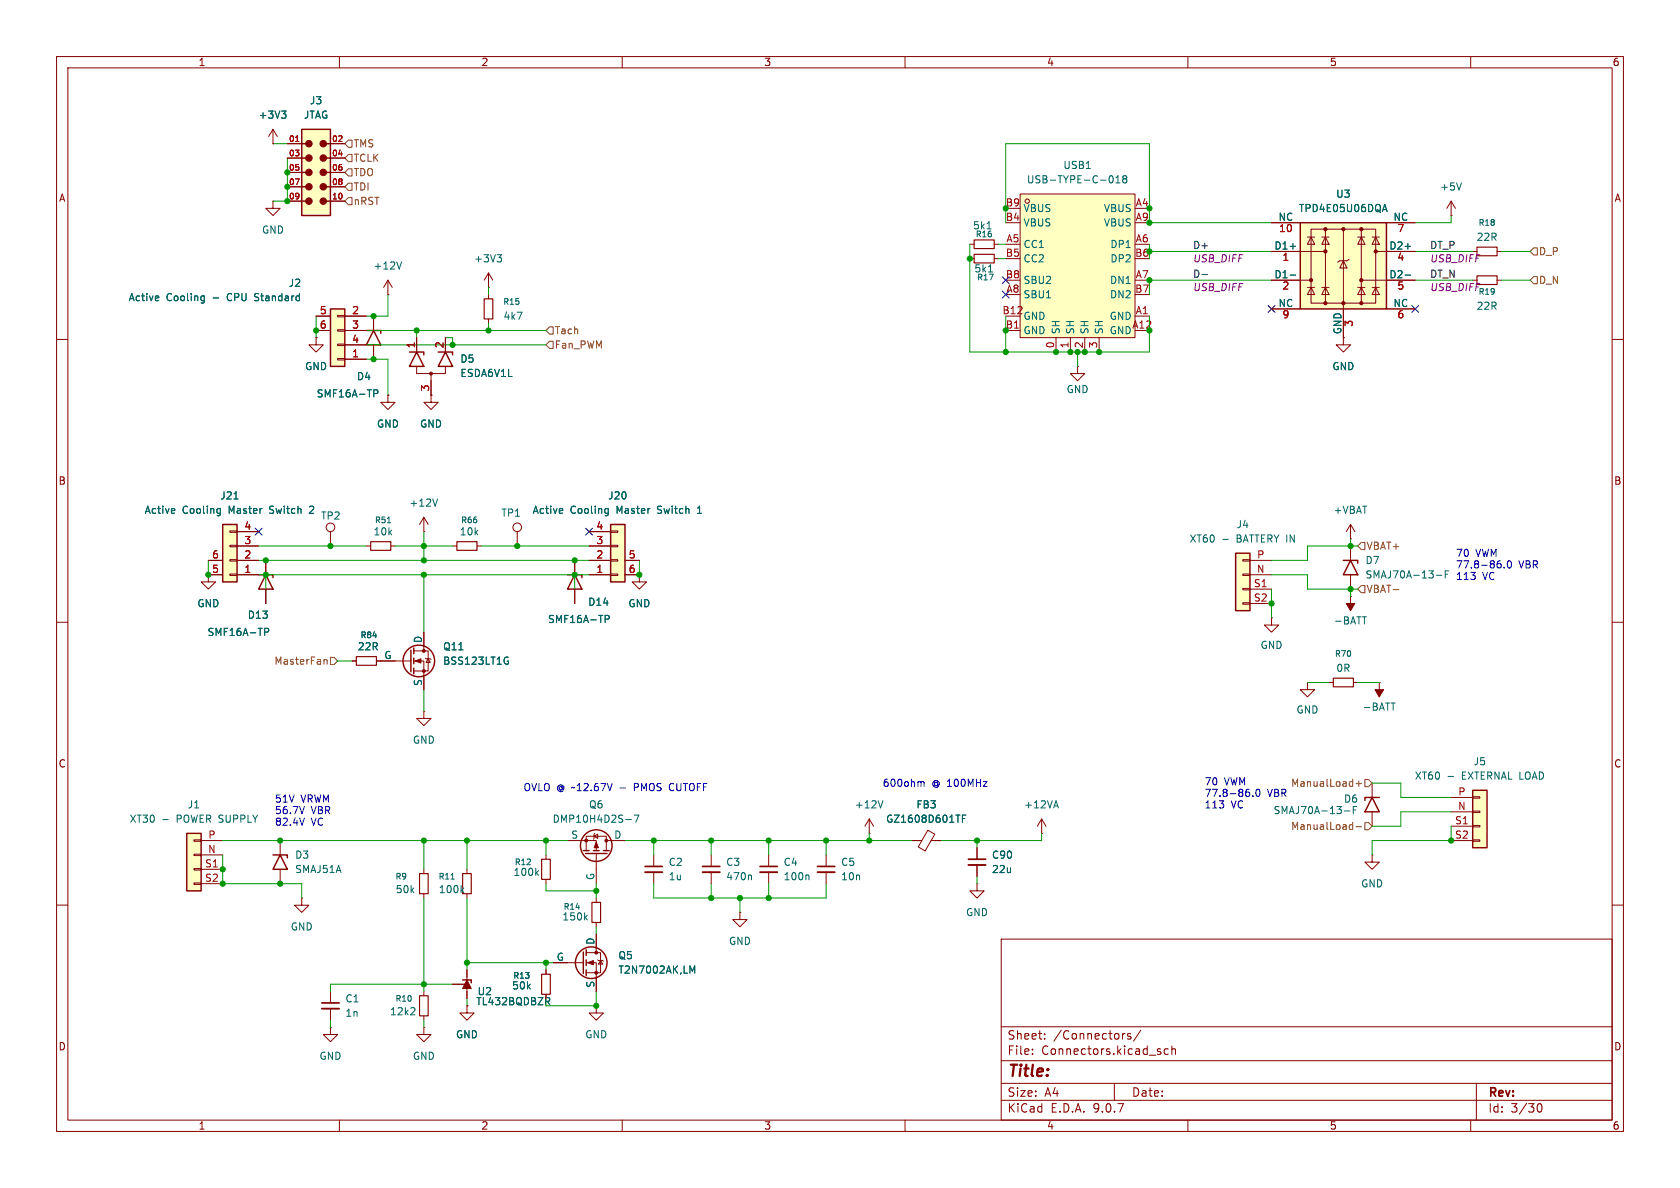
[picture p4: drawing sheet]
<svg xmlns="http://www.w3.org/2000/svg" width="297mm" height="210mm" viewBox="0 0 297 210" stroke-linecap="round" stroke-linejoin="round" font-family="sans-serif">
<g fill="none" stroke="#840000" stroke-width=".18">
<path d="M10 10h277v190h-277zM12 12h273v186h-273zM60 10v2M110 10v2M160 10v2M210 10v2M260 10v2M237.5 59.7v1.3h1.3l-1.3 1.2-1.3-1.2h1.3M10 60h2M285 60h2M10 110h2M113 101.6v1.3h1.3l-1.3 1.2-1.2-1.2h1.2"/>
<path d="M113 101.6h.1M285 110h2M161.3 148.6h1.6M164 146.8l1.3 .7-1.7 2.9-1.3-.7zM164.6 148.6h1.8M10 160h2M58.4 175.3v2M58.4 178.3v2M97.8 170.2h5.3M103.6 168.4h2.6v3.6h-2.6M103.6 170.2h1.8v5.1M105.4 177.8v1.3h1.3l-1.3 1.2-1.3-1.2h1.3"/>
<path d="M105.4 177.8h.1M105.4 165.1v3.3M105.7 169.7l.1 .1h.8l.1 .1M106.2 169.8l.4 .6h-.8zM177 166h108v32h-108zM285 160h2M60 198v2M110 198v2M160 198v2M177 194.5h108M177 191.5h108M177 187.5h108"/>
<path d="M177 181.5h108M182.5 186.3v.1M182.5 185.5v.1M184.7 183.6v.1M184.7 182.8v.1M197 191.5v3M198.7 182.7h.2M199.9 182.8l-.4-.1-.2 .2 .1 .2 .5 .2v.3h-.6M201.7 182.1l-1.3 2M205.2 186v.3M206.5 185.5l-.4-.1-.3 .3v.4l.2 .2h.5M207.2 185.5l.2-.1 .3 .1 .1 .9"/>
<path d="M207.2 184.9v1.5M210 198v2M260 198v2M261 191.5v6.5M271.7 195.7l.2-.5 .2-.1a.81 .81 0 0 1 .6 .6 .81 .81 0 0 1-.3 .8h-.4l-.3-.5"/>
</g>
<path d="M170.1 144.7h.5M170.7 144.1h-.6v1.3M122 170.8l.4 .9 .4-.9v1.2" fill="none" stroke="#006464" stroke-width=".18"/>
<path d="M56.9 177.3h3" fill="none" stroke="#840000" stroke-width=".3"/>
<path d="M56.9 178.3h3" fill="none" stroke="#840000" stroke-width=".33"/>
<g fill="none" stroke="#840000" stroke-width=".25">
<path d="M103.1 168.3v3.8M103.6 167.9v1M103.6 169.7v1M103.6 171.5v1"/>
<circle cx="104.5" cy="170.2" r="2.79"/>
</g>
<g fill="#840000" stroke="#840000" stroke-width=".18">
<path d="M103.9 170.2l1-.4v.8z"/>
<circle cx="105.4" cy="168.4" r=".25"/>
<circle cx="105.4" cy="172" r=".25"/>
</g>
<path d="M229.9 39.4h15.2v15.2h-15.2z" fill="#ffffc2"/>
<g fill="none" stroke="#840000" stroke-width=".18">
<path d="M224.8 39.4h5.1M245.1 39.4h5.1M256.5 38.1h.1M256.5 35.6l-.7 1.2M256.5 35.6l.8 1.2M256.5 35.6v2.5M224.8 44.5h9.5M224.8 49.5h7M224.8 54.6h5.1M231.1 41.9h1.3M231.1 50.8h1.3M231.8 40.5h11.4v13.1h-11.4z"/>
<path d="M231.8 41.9l.6 1.3h-1.3zM231.8 50.8l.6 1.3h-1.3zM233.7 41.9h1.2M233.7 50.8h1.2M234.3 41.9l.6 1.3h-1.2zM234.3 50.8l.6 1.3h-1.2zM234.3 40.5v13.1M237.5 46.1l.6 1.3h-1.2zM237.5 40.5v19.2M238.5 45.8l-.4 .3h-1.2l-.4 .3M240 41.9h1.3M240 50.8h1.3"/>
<path d="M240.7 41.9l.6 1.3h-1.3zM240.7 50.8l.6 1.3h-1.3zM240.7 40.5v13.1M240.7 49.5h9.5M242.6 41.9h1.2M242.6 50.8h1.2M243.2 41.9l.6 1.3h-1.2zM243.2 50.8l.6 1.3h-1.2zM243.2 44.5h7M245.1 54.6h5.1M47 99.1v2.5M47 104.1v2.6"/>
<path d="M67.3 116.8h5.3M73.2 115.1h2.5v3.5h-2.5M73.2 116.8h1.7v5.1M74.9 111.8v3.3M75.2 116.3l.1 .2h.8l.1 .1M75.7 116.5l.4 .6h-.8zM100.3 148.6h5.1v1.8M103.6 150.4v-2.6h3.6v2.6M105 147.8l.7-.4v.8zM105.2 147.3l-.2 .1v.8l-.1 .1M105.4 150.9v5.3M107.2 148.6h3.3"/>
<path d="M125.7 151.1v2.1M125.7 154.2v2"/>
</g>
<g fill="none" stroke="#840000" stroke-width=".25">
<path d="M229.9 39.4h15.2v15.2h-15.2zM45.7 101.6h2.6v.5M47 101.6l1.3 2.5h-2.6zM72.6 114.9v3.8M73.2 114.6v1M73.2 116.3v1M73.2 118.1v1M103.1 150.4h1M103.5 150.9h3.8M104.9 150.4h1M106.7 150.4h1"/>
<circle cx="74" cy="116.8" r="2.79"/>
<circle cx="105.4" cy="149.5" r="2.79"/>
</g>
<g fill="#840000" stroke="#840000" stroke-width=".18">
<path d="M73.4 116.8l1-.3v.7z"/>
<path d="M105.4 148.8l.4 1.1h-.8z"/>
<circle cx="231.8" cy="49.5" r=".28"/>
<circle cx="234.3" cy="40.5" r=".28"/>
<circle cx="234.3" cy="44.5" r=".28"/>
<circle cx="234.3" cy="53.6" r=".28"/>
<circle cx="237.5" cy="40.5" r=".28"/>
<circle cx="237.5" cy="53.6" r=".28"/>
<circle cx="240.7" cy="40.5" r=".28"/>
<circle cx="240.7" cy="49.5" r=".28"/>
<circle cx="240.7" cy="53.6" r=".28"/>
<circle cx="243.2" cy="44.5" r=".28"/>
<circle cx="74.9" cy="115.1" r=".25"/>
<circle cx="74.9" cy="118.6" r=".25"/>
<circle cx="107.2" cy="148.6" r=".25"/>
<circle cx="103.6" cy="148.6" r=".25"/>
</g>
<g fill="none" stroke="#006464" stroke-width=".18">
<path d="M244.5 37h.6M244.8 36.1l.4 1.3M258.4 32.3l-.5 1.3M228.1 43.5h1M228.1 48.6h1M248.4 43.5h1M248.4 48.6h1M46.8 111.1h.5l.2 .2-.1 .4h-.6M89.5 116.1l.3 .1M89.7 116.9h.2v.4l-.4 .1M110.6 144.9h1M112.1 144.1h.8l-.5 1.3"/>
<path d="M132.7 154.7l.2 .2v.6"/>
</g>
<path d="M124.2 153.2h3.1" fill="none" stroke="#840000" stroke-width=".3"/>
<path d="M124.2 154.2h3.1" fill="none" stroke="#840000" stroke-width=".33"/>
<path d="M39.4 92.7h2.5v10.2h-2.5z" fill="#ffffc2"/>
<path d="M39.4 92.7h2.5v10.2h-2.5zM237.5 99.1h2.5v.5M238.8 99.1l1.2 2.5h-2.5zM100.3 101.6h2.6v.5M101.6 101.6l1.3 2.5h-2.6zM242.6 141l1.2 2.5h-2.5zM243.8 141h-2.5v.5M81.8 173.2h1.5v.5" fill="none" stroke="#840000" stroke-width=".25"/>
<g fill="none" stroke="#840000" stroke-width=".18">
<path d="M171.4 45.7h.8M171.4 43.2h.8M175.8 45.7h.7M175.8 43.2h.7M260.3 49.5h.8M260.3 44.5h.8M264.7 49.5h.7M264.7 44.5h.7M36.8 99.1h2.6M40.6 98.9h1.3v.3h-1.3zM40.6 96.4h1.3v.2h-1.3zM40.6 93.9h1.3v.2h-1.3z"/>
<path d="M41.9 99.1h3.8M41.9 96.5h3.8M41.9 94h3.8M80 96.5h.8M84.3 96.5h.8M101.6 99.1v2.5M238.8 96.5v2.6M36.8 101.6h2.6M40.6 101.5h1.3v.2h-1.3zM41.9 101.6h3.8M101.6 104.1v2.6M238.8 101.6v2.5"/>
<path d="M242.6 138.4v2.6M96.5 151.1v.8M96.5 155.4v.8M105.4 158.8v.7M115.6 151.1v2.1M115.6 154.2v2M146 151.1v2.1M146 154.2v2M153.7 147.3h.1M153.7 144.8l-.8 1.3M153.7 144.8l.7 1.3M153.7 144.8v2.5"/>
<path d="M172.7 156.2v1.3h1.3l-1.3 1.3-1.3-1.3h1.3M172.7 156.2h.1M172.7 149.9v2M172.7 152.9v2M242.6 151.1v1.3h-1.3l1.3 1.3 1.2-1.3h-1.2M242.6 151.1h.1M242.6 143.5v2.6M80 174h2.5M82.5 177.8v1.3h1.3l-1.3 1.2-1.2-1.2h1.2M82.5 177.8h.1M82.5 171.5v5M96.5 171.5v.7"/>
<path d="M96.5 175.8v.7M105.4 163.1v.7"/>
</g>
<g fill="none" stroke="#006464" stroke-width=".18">
<path d="M174.5 40.5h.7M174.7 48.1h.8M30.8 90l.1 .2-.6 .1M38.6 89.9l.3 .1M38.9 89.9v1l-.2 .3M38.9 90.7h-.3M41.4 88.2h.7M107 108.8h.5l.2 .2-.1 .4h-.6M253.9 101.7h1M255.5 101.5h.4M256.1 100.9h-.6v1.3M94.8 154.3l.4 .5"/>
<path d="M95.2 153.9l-.5 .5M156.1 141.5l-.4 1.3M237.7 143.4h.9M239.2 143.2h.5M239.2 142.6v1.2M96.8 177l.4 .6M96.9 176.3l.3 .3-.1 .3-.2 .1M103.5 162.1l.3 .5M103.8 161.8l-.4 .5"/>
</g>
<path d="M114 153.2h3.1M144.5 153.2h3.1M171.2 151.9h3" fill="none" stroke="#840000" stroke-width=".3"/>
<path d="M114 154.2h3.1M144.5 154.2h3.1M171.2 152.9h3" fill="none" stroke="#840000" stroke-width=".33"/>
<path d="M172.2 45h3.6v1.5h-3.6zM172.2 42.4h3.6v1.5h-3.6zM261.1 48.8h3.6v1.5h-3.6zM261.1 43.7h3.6v1.5h-3.6zM80.8 95.8h3.5v1.5h-3.5zM95.8 151.9h1.5v3.5h-1.5zM104.6 159.5h1.6v3.6h-1.6zM95.8 172.2h1.5v3.6h-1.5z" fill="none" stroke="#840000" stroke-width=".2"/>
<path d="M82.5 173.2l.8 1.6h-1.5z" fill="#840000" stroke="#840000" stroke-width=".18"/>
<path d="M260.3 139.7h2.6v10.2h-2.6z" fill="#ffffc2"/>
<path d="M260.3 139.7h2.6v10.2h-2.6z" fill="none" stroke="#840000" stroke-width=".25"/>
<g fill="none" stroke="#840000" stroke-width=".18">
<path d="M74.9 94h.1M74.9 91.4l-.7 1.3M74.9 91.4l.8 1.3M74.9 91.4v2.6M74.9 125.7v1.3h1.3l-1.3 1.3-1.2-1.3h1.2M74.9 125.7h.1M256.5 148.6h3.8M256.5 146.1h3.8M256.5 143.5h3.8M256.5 141h3.8M260.3 148.5h1.3v.2h-1.3zM260.3 145.9h1.3v.3h-1.3z"/>
<path d="M260.3 143.4h1.3v.2h-1.3zM260.3 140.8h1.3v.3h-1.3zM130.8 161.3v1.3h1.3l-1.3 1.2-1.3-1.2h1.3M130.8 161.3h.1"/>
</g>
<path d="M77.3 88.2l-.4 1.3M256 137.3h1" fill="none" stroke="#006464" stroke-width=".18"/>
<path d="M180.3 34.3h20.4v25.4h-20.4z" fill="#ffffc2"/>
<g fill="none" stroke="#840000" stroke-width=".18">
<path d="M180.3 34.3h20.4v25.4h-20.4zM177.8 58.4h2.5M186.7 59.7v2.5M189.2 59.7v2.5M191.8 59.7v2.5M194.3 59.7v2.5M200.7 55.9h2.5M68.6 69.9v1.2h1.2l-1.2 1.3-1.3-1.3h1.3M68.6 69.9h.1M58.4 94v2.5M64.8 96.5h.7M69.1 96.5h.7"/>
<path d="M91.4 94v2.5M36.8 101.6v1.3h1.3l-1.3 1.2-1.2-1.2h1.2M36.8 101.6h.1M62.2 116.8h.8M66.5 116.8h.8M231.1 120.7v1.2h1.3l-1.3 1.3-1.2-1.3h1.2M231.1 120.7h.1M234.9 120.7h.8M239.3 120.7h.7M243.8 120.7h.1M243.8 120.7v2.5M135.9 151.1v2.1"/>
<path d="M135.9 154.2v2"/>
<circle cx="181.6" cy="35.6" r=".38"/>
<circle cx="58.4" cy="93.2" r=".76"/>
<circle cx="91.4" cy="93.2" r=".76"/>
</g>
<path d="M196.2 31.1h.2a.68 .68 0 0 1 .4 .6 .68 .68 0 0 1-.4 .6h-.2M197.3 32.3h.7M197.3 31.4l.3-.3v1.2M198.7 31.6l-.2-.2 .2-.3h.3l.2 .2-.2 .3M198.7 31.6l-.2 .2v.4l.2 .1h.4l.1-.2v-.3l-.2-.2M198.7 31.6h.3M68.5 92.4h.6M245.9 124.3h.8M142.8 154.7l.2 .2v.6" fill="none" stroke="#006464" stroke-width=".18"/>
<path d="M65.5 95.8h3.6v1.5h-3.6zM63 116.1h3.5v1.5h-3.5zM235.7 119.9h3.6v1.5h-3.6z" fill="none" stroke="#840000" stroke-width=".2"/>
<path d="M134.4 153.2h3" fill="none" stroke="#840000" stroke-width=".3"/>
<path d="M134.4 154.2h3" fill="none" stroke="#840000" stroke-width=".33"/>
<path d="M243.1 121.9h1.5l-.8 1.3z" fill="#840000" stroke="#840000" stroke-width=".18"/>
<path d="M107.9 92.7h2.6v10.2h-2.6z" fill="#ffffc2"/>
<path d="M64.8 58.4h2.5v.5M66 58.4l1.3 2.6h-2.5zM72.4 62.2h2.5v.5M73.7 62.2l1.2 2.6h-2.5zM77.5 62.2h2.5v.5M78.7 62.2l1.3 2.6h-2.5zM107.9 92.7h2.6v10.2h-2.6z" fill="none" stroke="#840000" stroke-width=".25"/>
<g fill="none" stroke="#840000" stroke-width=".18">
<path d="M48.3 35.6v1.2h1.2l-1.2 1.3-1.3-1.3h1.3M48.3 35.6h.1M48.3 25.4h.1M48.3 22.9l-.8 1.2M48.3 22.9l.7 1.2M48.3 22.9v2.5M66 55.9v2.5M68.6 52.1h.1M68.6 49.5l-.8 1.3M68.6 49.5l.7 1.3M68.6 49.5v2.6M73.7 59.7v2.5"/>
<path d="M78.7 59.7v2.5M86.4 50.8h.1M86.4 48.3l-.8 1.2M86.4 48.3l.7 1.2M86.4 48.3v2.5M86.4 52.1v.7M86.4 56.4v.8M66 61v2.5M73.7 64.8v1.2h5v-1.2M76.2 69.9v1.2h1.3l-1.3 1.3-1.3-1.3h1.3M76.2 69.9h.1M76.2 66v3.9"/>
<path d="M104.1 99.1h3.8M104.1 96.5h3.8M104.1 94h3.8M107.9 98.9h1.3v.3h-1.3zM107.9 96.4h1.3v.2h-1.3zM107.9 93.9h1.3v.2h-1.3zM110.5 99.1h2.5M104.1 101.6h3.8M107.9 101.5h1.3v.2h-1.3zM110.5 101.6h2.5"/>
</g>
<path d="M49.8 19.6h.8l-.5 .5M50.3 20.1l.3 .3v.3l-.3 .2M71 46.3l-.4 1.3M87.9 45h.8l-.5 .5M88.4 45.5l.3 .3v.3l-.3 .2M66.1 68.9h.5l.2 .2-.1 .4-.6 .1M99.4 90l.1 .2-.6 .1M107.2 89.9l.3 .1M107.5 89.9v1l-.2 .3M107.5 90.7h-.3M123.3 90.7h.7M123.4 89.8h-.1" fill="none" stroke="#006464" stroke-width=".18"/>
<circle cx="76.2" cy="66" r=".25" fill="#840000" stroke="#840000" stroke-width=".18"/>
<path d="M85.6 52.8h1.5v3.6h-1.5z" fill="none" stroke="#840000" stroke-width=".2"/>
<path d="M53.3 22.9h5.1v15.2h-5.1z" fill="#ffffc2"/>
<path d="M53.3 22.9h5.1v15.2h-5.1zM53.3 35.6h1.3M53.3 33h1.3M53.3 30.5h1.3M53.3 27.9h1.3M53.3 25.4h1.3M57.1 35.6h1.3M57.1 33h1.3M57.1 30.5h1.3M57.1 27.9h1.3M57.1 25.4h1.3" fill="none" stroke="#840000" stroke-width=".25"/>
<g fill="#840000" stroke="#840000" stroke-width=".18">
<circle cx="54.6" cy="35.6" r=".57"/>
<circle cx="57.2" cy="35.6" r=".57"/>
<circle cx="54.6" cy="33" r=".57"/>
<circle cx="57.2" cy="33" r=".57"/>
<circle cx="54.6" cy="30.5" r=".57"/>
<circle cx="57.2" cy="30.5" r=".57"/>
<circle cx="54.6" cy="27.9" r=".57"/>
<circle cx="57.2" cy="27.9" r=".57"/>
<circle cx="54.6" cy="25.4" r=".57"/>
<circle cx="57.2" cy="25.4" r=".57"/>
</g>
<path d="M50.8 35.6h2.5M50.8 33h2.5M50.8 30.5h2.5M50.8 27.9h2.5M50.8 25.4h2.5M58.4 35.6h2.6M58.4 33h2.6M58.4 30.5h2.6M58.4 27.9h2.6M58.4 25.4h2.6" fill="none" stroke="#840000" stroke-width=".18"/>
<path d="M52.3 25h.5" fill="none" stroke="#a90000" stroke-width=".18"/>
<path d="M58.4 54.6h2.6v10.2h-2.6z" fill="#ffffc2"/>
<path d="M58.4 54.6h2.6v10.2h-2.6z" fill="none" stroke="#840000" stroke-width=".25"/>
<g fill="none" stroke="#840000" stroke-width=".18">
<path d="M55.9 59.7v1.3h1.2l-1.2 1.2-1.3-1.2h1.3M55.9 59.7h.1M55.9 55.9h2.5M55.9 58.4h2.5M59.7 55.8h1.3v.2h-1.3zM59.7 58.3h1.3v.2h-1.3zM61 55.9h3.8M61 58.4h3.8M59.7 60.8h1.3v.3h-1.3zM59.7 63.4h1.3v.2h-1.3zM61 61h3.8M61 63.5h3.8"/>
<path d="M190.5 64.8v1.2h1.3l-1.3 1.3-1.3-1.3h1.3M190.5 64.8h.1M238.8 95.3h.1M238.8 92.7l-.8 1.3M238.8 92.7l.7 1.3M238.8 92.7v2.6M224.8 109.2v1.3h1.3l-1.3 1.3-1.3-1.3h1.3M224.8 109.2h.1M53.3 158.8v1.2h1.3l-1.3 1.3-1.2-1.3h1.2M53.3 158.8h.1M184.1 147.3h.1M184.1 144.8l-.7 1.3"/>
<path d="M184.1 144.8l.8 1.3M184.1 144.8v2.5"/>
</g>
<path d="M28 52.4l.1 .2-.6 .1M35.8 52.3l.3 .1M36.1 52.3v1l-.2 .3M36.1 53.1l-.3 .1M186.4 142.5h.6M186.7 141.5l.4 1.3" fill="none" stroke="#006464" stroke-width=".18"/>
<path d="M218.4 97.8h2.6v10.2h-2.6z" fill="#ffffc2"/>
<path d="M218.4 97.8h2.6v10.2h-2.6zM48.3 151.1h2.5v.5M49.5 151.1l1.3 2.6h-2.5z" fill="none" stroke="#840000" stroke-width=".25"/>
<path d="M219.7 98.9h1.3v.3h-1.3zM221 99.1h3.8M219.7 106.6h1.3v.2h-1.3zM219.7 104h1.3v.3h-1.3zM219.7 101.5h1.3v.2h-1.3zM221 106.7h3.8M221 104.1h3.8M221 101.6h3.8M49.5 148.6v2.5M49.5 153.7v2.5M82.5 153.7v.7M82.5 158v.8" fill="none" stroke="#840000" stroke-width=".18"/>
<path d="M216.2 95.3h.9M79.7 155.4h.6M81.6 157.3l.4 .5M82 157l-.5 .4" fill="none" stroke="#006464" stroke-width=".18"/>
<path d="M81.8 154.4h1.5v3.6h-1.5z" fill="none" stroke="#840000" stroke-width=".2"/>
<path d="M33 147.3h2.6v10.2h-2.6z" fill="#ffffc2"/>
<path d="M33 147.3h2.6v10.2h-2.6z" fill="none" stroke="#840000" stroke-width=".25"/>
<g fill="none" stroke="#840000" stroke-width=".18">
<path d="M48.3 25.4h.1M50.8 35.6h2.5M50.8 33h2.5M50.8 30.5h2.5M50.8 27.9h2.5M50.8 25.4h2.5M58.4 35.6h2.6M58.4 33h2.6M58.4 30.5h2.6M58.4 27.9h2.6M58.4 25.4h2.6M224.8 39.4h5.1"/>
<path d="M245.1 39.4h5.1M55.9 59.7h.1M55.9 55.9h2.5M55.9 58.4h2.5M61 55.9h3.8M61 58.4h3.8M66 55.9v2.5M73.7 59.7v2.5M78.7 59.7v2.5M224.8 44.5h5.1M224.8 49.5h5.1M224.8 54.6h5.1"/>
<path d="M237.5 54.6v5.1M245.1 44.5h5.1M245.1 49.5h5.1M245.1 54.6h5.1M61 61h3.8M61 63.5h3.8M66 61v2.5M68.6 69.9h.1M76.2 69.9h.1M76.2 67.3v2.6M36.8 99.1h2.6M41.9 99.1h3.8"/>
<path d="M41.9 96.5h3.8M41.9 94h3.8M47 99.1v2.5M101.6 99.1v2.5M104.1 99.1h3.8M104.1 96.5h3.8M104.1 94h3.8M110.5 99.1h2.5M36.8 101.6h.1M36.8 101.6h2.6M41.9 101.6h3.8M47 104.1v2.6"/>
<path d="M62.2 116.8h.8M66.5 116.8h3.3M74.9 111.8v2.5M74.9 119.4v2.5M101.6 104.1v2.6M104.1 101.6h3.8M110.5 101.6h2.5M113 101.6h.1M238.8 105.4h.1M238.8 105.4v2.6M34.3 156.1h1.3v.2h-1.3zM34.3 153.5h1.3v.3h-1.3z"/>
<path d="M34.3 151h1.3v.3h-1.3zM34.3 148.5h1.3v.2h-1.3zM35.6 156.2h3.8M35.6 153.7h3.8M35.6 151.1h3.8M35.6 148.6h3.8M74.9 153.7v.7M74.9 158v.8M161.3 148.6h1.3M165.1 148.6h1.3M172.7 149.9v2M172.7 152.9v2"/>
<path d="M74.9 175.3v.7M74.9 179.6v.7M80 174h2.5M82.5 177.8h.1M82.5 171.5v1.2M82.5 175.3v1.2M96.5 171.5v.7M96.5 175.8v.7M97.8 170.2h2.5M105.4 165.1v2.5M105.4 172.7v2.6M58.4 181.6v1.3h1.3l-1.3 1.3-1.3-1.3h1.3"/>
<path d="M58.4 181.6h.1M74.9 181.6v1.3h1.3l-1.3 1.3-1.2-1.3h1.2M74.9 181.6h.1"/>
</g>
<g fill="none" stroke="#006464" stroke-width=".18">
<path d="M49.8 19.6h.8l-.5 .5M50.3 20.1l.3 .3v.3l-.3 .2M244.5 37h.6M244.8 36.1l.4 1.3M28 52.4l.1 .2-.6 .1M35.8 52.3l.3 .1M36.1 52.3v1l-.2 .3M36.1 53.1l-.3 .1M228.1 43.5h1M228.1 48.6h1M248.4 43.5h1M248.4 48.6h1"/>
<path d="M66.1 68.9h.5l.2 .2-.1 .4-.6 .1M30.8 90l.1 .2-.6 .1M38.6 89.9l.3 .1M38.9 90.7h-.3M38.9 89.9v1l-.2 .3M41.4 88.2h.7M99.4 90l.1 .2-.6 .1M107.2 89.9l.3 .1M107.5 89.9v1l-.2 .3M107.5 90.7h-.3M123.3 90.7h.7M123.4 89.8h-.1"/>
<path d="M46.8 111.1h.5l.2 .2-.1 .4h-.6M89.5 116.1l.3 .1M89.7 116.9h.2v.4l-.4 .1M107 108.8h.5l.2 .2-.1 .4h-.6M240.8 109h.8M28.8 144.9h1M170.1 144.7h.5M170.7 144.1h-.6v1.3M73.1 178.1l.3 .3-.1 .3-.7 .7h.8M96.8 177l.4 .6M96.9 176.3l.3 .3-.1 .3-.2 .1M122 170.8l.4 .9 .4-.9v1.2"/>
</g>
<path d="M74.2 154.4h1.5v3.6h-1.5zM74.2 176h1.5v3.6h-1.5z" fill="none" stroke="#840000" stroke-width=".2"/>
<path d="M238 106.7h1.5l-.7 1.3z" fill="#840000" stroke="#840000" stroke-width=".18"/>
<g fill="none" stroke="#725600" stroke-width=".18">
<path d="M61.6 34.9h.6v1.3h-.6l-.6-.6zM61.6 29.8h.6v1.3h-.6l-.6-.6zM61.6 32.4h.6v1.3h-.6l-.6-.7zM61.6 24.8h.6v1.2h-.6l-.6-.6zM61.6 27.3h.6v1.3h-.6l-.6-.7zM97.2 57.8h.6v1.3h-.6l-.7-.7zM271.1 48.9h.7v1.3h-.7l-.6-.7zM271.1 43.8h.7v1.3h-.7l-.6-.6zM97.2 60.3h.6v1.3h-.6l-.7-.6zM240.7 95.9h.6v1.3h-.6l-.7-.7zM57.3 116.6h.5v.8M58.4 116.2h.7l.6 .6-.6 .7h-.7z"/>
<path d="M240.7 103.5h.6v1.3h-.6l-.7-.7zM246.3 104.2h1M239.7 138.5h1M240.2 138v1M241.3 137.8h.6l.7 .6-.7 .7h-.6zM238.8 145.8h.3M239.1 145.4v1.2M239.1 146.6h-.3M239.7 146.1h1M241.3 145.4h.6l.7 .7-.7 .6h-.6z"/>
</g>
<path d="M212.5 48.5h1" fill="none" stroke="#0f0f0f" stroke-width=".18"/>
<g fill="none" stroke="#009600" stroke-width=".18">
<path d="M48.3 25.4h2.5M50.8 27.9v7.7h-2.5M177.8 39.4v-14h25.4v14h21.6M256.5 38.1v1.3h-6.3M55.9 55.9v3.8M64.8 58.4h31.7M68.6 52.1v3.8h-3.8M73.7 58.4v1.3M78.7 59.7h1.3v1.3M86.4 50.8v1.3M86.4 57.2v1.2M171.4 43.2v19h19.1v2.6"/>
<path d="M176.5 43.2h1.3M176.5 45.7h1.3M177.8 55.9v6.3M203.2 43.2v1.3h21.6M203.2 55.9v6.3h-11.4M224.8 49.5h-21.6v2.6M250.2 49.5h10.1M250.2 44.5h10.1M265.4 49.5h5.1M265.4 44.5h5.1M64.8 61h31.7M64.8 63.5h3.8v6.4"/>
<path d="M36.8 99.1v2.5M45.7 96.5h19.1M45.7 99.1h58.4M69.8 96.5h10.2M74.9 94v5.1M85.1 96.5h19M113 99.1v2.5M238.8 95.3v1.2M240 96.5h-8.9v2.6h-6.3M45.7 101.6h58.4M47 101.6v5.1M59.7 116.8h2.5"/>
<path d="M74.9 101.6v10.2M101.6 101.6v5.1M224.8 101.6h6.3v2.5h8.9M224.8 104.1v5.1M238.8 104.1v1.3M74.9 121.9v3.8M231.1 120.7h3.8M240 120.7h3.8M242.6 138.4h5v2.6h8.9M39.4 148.6h60.9M39.4 151.1v5.1h13.9v2.6M74.9 148.6v5.1"/>
<path d="M74.9 158.8v16.5M82.5 148.6v5.1M82.5 158.8v12.7M96.5 156.2v1.3h8.9M96.5 148.6v2.5M105.4 156.2v2.6M110.5 148.6h50.8M115.6 156.2v2.6h30.4v-2.6M115.6 148.6v2.5M125.7 148.6v2.5M125.7 156.2v2.6M130.8 158.8v2.5"/>
<path d="M135.9 148.6v2.5M135.9 156.2v2.6M146 148.6v2.5M153.7 147.3v1.3M172.7 148.6v1.3M172.7 154.9v1.3M184.1 147.3v1.3h-17.7M256.5 146.1v2.5h-13.9v2.5M256.5 143.5h-8.9v2.6h-5M80 174h-21.6v1.3M82.5 170.2h15.3M82.5 176.5v1.3"/>
<path d="M96.5 170.2v1.3M105.4 175.3v2.5h-8.9M105.4 163.8v1.3M58.4 180.3v1.3M74.9 180.3v1.3"/>
</g>
<path d="M177.2 48.9l1.2 1.2M177.2 51.5l1.2 1.2M178.4 48.9l-1.2 1.2M178.4 51.5l-1.2 1.2M224.2 54l1.2 1.2M225.4 54l-1.2 1.2M249.6 54l1.2 1.2M250.8 54l-1.2 1.2M45.1 93.4l1.2 1.2M46.3 93.4l-1.2 1.2M103.5 93.4l1.2 1.2M104.7 93.4l-1.2 1.2" fill="none" stroke="#000084" stroke-width=".18"/>
<path d="M265.3 99.7v.6M266.6 99.3l.2-.2a.68 .68 0 0 1 .4 .7 .68 .68 0 0 1-.4 .6l-.2-.1-.1-.4zM265.9 100.3v.1M162.8 138.3l.2-.1h.3l.1 .8M222.1 139.6l.2-.1a.68 .68 0 0 1 .5 .7 .68 .68 0 0 1-.5 .6l-.2-.1-.1-.4zM53.8 142.6l-.4 1.2M53.8 144.6l-.4 1.3M220.9 140.1v.6M221.5 140.7v.1" fill="none" stroke="#0000c2" stroke-width=".18"/>
<path d="M52.3 25h.5" fill="none" stroke="#a90000" stroke-width=".18"/>
<g fill="#009600" stroke="#009600" stroke-width=".18">
<circle cx="105.4" cy="177.8" r=".46"/>
<circle cx="105.4" cy="157.5" r=".46"/>
<circle cx="96.5" cy="148.6" r=".46"/>
<circle cx="96.5" cy="170.2" r=".46"/>
<circle cx="125.7" cy="158.8" r=".46"/>
<circle cx="130.8" cy="158.8" r=".46"/>
<circle cx="177.8" cy="62.2" r=".46"/>
<circle cx="177.8" cy="58.4" r=".46"/>
<circle cx="190.5" cy="62.2" r=".46"/>
<circle cx="135.9" cy="148.6" r=".46"/>
<circle cx="135.9" cy="158.8" r=".46"/>
<circle cx="172.7" cy="148.6" r=".46"/>
<circle cx="125.7" cy="148.6" r=".46"/>
<circle cx="115.6" cy="148.6" r=".46"/>
<circle cx="146" cy="148.6" r=".46"/>
<circle cx="153.7" cy="148.6" r=".46"/>
<circle cx="203.2" cy="39.4" r=".46"/>
<circle cx="203.2" cy="44.5" r=".46"/>
<circle cx="203.2" cy="49.5" r=".46"/>
<circle cx="177.8" cy="36.8" r=".46"/>
<circle cx="171.4" cy="45.7" r=".46"/>
<circle cx="194.3" cy="62.2" r=".46"/>
<circle cx="203.2" cy="58.4" r=".46"/>
<circle cx="203.2" cy="36.8" r=".46"/>
<circle cx="91.4" cy="96.5" r=".46"/>
<circle cx="101.6" cy="99.1" r=".46"/>
<circle cx="47" cy="99.1" r=".46"/>
<circle cx="36.8" cy="101.6" r=".46"/>
<circle cx="47" cy="101.6" r=".46"/>
<circle cx="113" cy="101.6" r=".46"/>
<circle cx="101.6" cy="101.6" r=".46"/>
<circle cx="74.9" cy="96.5" r=".46"/>
<circle cx="58.4" cy="96.5" r=".46"/>
<circle cx="74.9" cy="99.1" r=".46"/>
<circle cx="74.9" cy="101.6" r=".46"/>
<circle cx="73.7" cy="58.4" r=".46"/>
<circle cx="50.8" cy="35.6" r=".46"/>
<circle cx="55.9" cy="58.4" r=".46"/>
<circle cx="50.8" cy="30.5" r=".46"/>
<circle cx="50.8" cy="33" r=".46"/>
<circle cx="66" cy="55.9" r=".46"/>
<circle cx="86.4" cy="58.4" r=".46"/>
<circle cx="80" cy="61" r=".46"/>
<circle cx="66" cy="63.5" r=".46"/>
<circle cx="189.2" cy="62.2" r=".46"/>
<circle cx="186.7" cy="62.2" r=".46"/>
<circle cx="191.8" cy="62.2" r=".46"/>
<circle cx="224.8" cy="106.7" r=".46"/>
<circle cx="82.5" cy="148.6" r=".46"/>
<circle cx="74.9" cy="148.6" r=".46"/>
<circle cx="49.5" cy="156.2" r=".46"/>
<circle cx="49.5" cy="148.6" r=".46"/>
<circle cx="82.5" cy="170.2" r=".46"/>
<circle cx="74.9" cy="174" r=".46"/>
<circle cx="39.4" cy="156.2" r=".46"/>
<circle cx="39.4" cy="153.7" r=".46"/>
<circle cx="238.8" cy="96.5" r=".46"/>
<circle cx="238.8" cy="104.1" r=".46"/>
<circle cx="256.5" cy="148.6" r=".46"/>
</g>
<text font-size="2.8" fill="#840000" x="178" y="190.9">Title:</text>
<g font-size="2.1" fill="#840000">
<text x="178" y="184">Sheet:</text>
<text x="186.2" y="184">/Connectors/</text>
<text x="178" y="186.7">File:</text>
<text x="184.1" y="186.7">Connectors.kicad_sch</text>
<text x="178" y="196.9">KiCad</text>
<text x="178" y="194.1">Size:</text>
<text x="184.7" y="194.1">A4</text>
<text x="185.7" y="196.9">E.D.A.</text>
<text x="193.3" y="196.9">9.0.7</text>
<text x="200" y="194.1">Date:</text>
<text x="263" y="194.3">Rev:</text>
<text x="263" y="196.9">Id:</text>
<text x="267.1" y="196.9">3/30</text>
</g>
<g font-size="1.8" fill="#840000">
<text x="35" y="11.9">1</text>
<text x="85" y="11.9">2</text>
<text x="135" y="11.9">3</text>
<text x="185" y="11.9">4</text>
<text x="235" y="11.9">5</text>
<text x="285" y="11.9">6</text>
<text x="10.3" y="35.9">A</text>
<text x="285.3" y="35.9">A</text>
<text x="10.3" y="85.9">B</text>
<text x="285.3" y="85.9">B</text>
<text x="10.3" y="135.9">C</text>
<text x="285.3" y="135.9">C</text>
<text x="10.3" y="185.9">D</text>
<text x="285.3" y="185.9">D</text>
<text x="35" y="199.9">1</text>
<text x="85" y="199.9">2</text>
<text x="135" y="199.9">3</text>
<text x="185" y="199.9">4</text>
<text x="235" y="199.9">5</text>
<text x="285" y="199.9">6</text>
</g>
<g font-size="1.8" fill="#006464">
<text x="45.6" y="21.2">+3V3</text>
<text x="53.6" y="21.2">JTAG</text>
<text x="54.7" y="18.6">J3</text>
<text x="181.4" y="32.6">USB-TYPE-C-018</text>
<text x="187.9" y="30.1">USB1</text>
<text x="236.1" y="35.2">U3</text>
<text x="254.5" y="33.9">+5V</text>
<text x="46.2" y="41.5">GND</text>
<text x="171.9" y="40.7">5k1</text>
<text x="180.8" y="37.7">VBUS</text>
<text x="180.8" y="40.2">VBUS</text>
<text x="195.1" y="37.7">VBUS</text>
<text x="195.1" y="40.2">VBUS</text>
<text x="225.9" y="39.1">NC</text>
<text x="229.5" y="37.7">TPD4E05U06DQA</text>
<text x="246.2" y="39.1">NC</text>
<text x="65.9" y="47.9">+12V</text>
<text x="83.7" y="46.6">+3V3</text>
<text x="180.8" y="44">CC1</text>
<text x="180.8" y="46.6">CC2</text>
<text x="196.2" y="44">DP1</text>
<text x="196.2" y="46.6">DP2</text>
<text x="225.2" y="44.2">D1+</text>
<text x="245.5" y="44.2">D2+</text>
<text x="260.9" y="42.8">22R</text>
<text x="22.6" y="53.4">Active</text>
<text x="29.4" y="53.4">Cooling</text>
<text x="37.7" y="53.4">-</text>
<text x="40.4" y="53.4">CPU</text>
<text x="45.5" y="53.4">Standard</text>
<text x="50.9" y="50.9">J2</text>
<text x="172.2" y="48.4">5k1</text>
<text x="180.8" y="50.4">SBU2</text>
<text x="180.8" y="52.9">SBU1</text>
<text x="196.1" y="50.4">DN1</text>
<text x="196.1" y="52.9">DN2</text>
<text x="225.2" y="49.3">D1-</text>
<text x="245.5" y="49.3">D2-</text>
<text x="88.9" y="56.7">4k7</text>
<text x="180.8" y="56.7">GND</text>
<text x="180.8" y="59.3">GND</text>
<text x="187.6" y="59.2" transform="rotate(-90 187.6 59.2)">SH</text>
<text x="190.1" y="59.2" transform="rotate(-90 190.1 59.2)">SH</text>
<text x="192.6" y="59.2" transform="rotate(-90 192.6 59.2)">SH</text>
<text x="195.2" y="59.2" transform="rotate(-90 195.2 59.2)">SH</text>
<text x="196.1" y="56.7">GND</text>
<text x="196.1" y="59.3">GND</text>
<text x="225.9" y="54.4">NC</text>
<text x="237.2" y="59.2" transform="rotate(-90 237.2 59.2)">GND</text>
<text x="246.2" y="54.4">NC</text>
<text x="260.9" y="55">22R</text>
<text x="53.8" y="65.6">GND</text>
<text x="81.3" y="64.3">D5</text>
<text x="235.5" y="65.6">GND</text>
<text x="55.9" y="70.5">SMF16A-TP</text>
<text x="63" y="67.4">D4</text>
<text x="81.3" y="66.8">ESDA6V1L</text>
<text x="188.5" y="69.7">GND</text>
<text x="66.5" y="75.8">GND</text>
<text x="74.2" y="75.8">GND</text>
<text x="38.8" y="88.5">J21</text>
<text x="72.3" y="89.8">+12V</text>
<text x="107.4" y="88.5">J20</text>
<text x="25.5" y="91">Active</text>
<text x="32.2" y="91">Cooling</text>
<text x="40.5" y="91">Master</text>
<text x="47.9" y="91">Switch</text>
<text x="55.2" y="91">2</text>
<text x="56.7" y="92">TP2</text>
<text x="65.9" y="94.8">10k</text>
<text x="81.2" y="94.8">10k</text>
<text x="88.5" y="91.5">TP1</text>
<text x="94.1" y="91">Active</text>
<text x="100.8" y="91">Cooling</text>
<text x="109.1" y="91">Master</text>
<text x="116.5" y="91">Switch</text>
<text x="123.8" y="91">1</text>
<text x="218.5" y="93.6">J4</text>
<text x="235.7" y="91">+VBAT</text>
<text x="210.2" y="96.1">XT60</text>
<text x="218.7" y="96.1">BATTERY IN</text>
<text x="241.3" y="99.9">D7</text>
<text x="34.8" y="107.5">GND</text>
<text x="103.9" y="107.3">D14</text>
<text x="111" y="107.5">GND</text>
<text x="241.3" y="102.5">SMAJ70A-13-F</text>
<text x="36.6" y="112.6">SMF16A-TP</text>
<text x="43.7" y="109.6">D13</text>
<text x="74.7" y="113.8" transform="rotate(-90 74.7 113.8)">D</text>
<text x="96.8" y="110.3">SMF16A-TP</text>
<text x="235.7" y="110.6">-BATT</text>
<text x="63.2" y="115.2">22R</text>
<text x="67.8" y="116.6">G</text>
<text x="78.2" y="115.2">Q11</text>
<text x="78.2" y="117.7">BSS123LT1G</text>
<text x="222.8" y="114.9">GND</text>
<text x="236.1" y="119">0R</text>
<text x="74.7" y="121.4" transform="rotate(-90 74.7 121.4)">S</text>
<text x="240.8" y="125.8">-BATT</text>
<text x="72.9" y="131.7">GND</text>
<text x="229.1" y="126.3">GND</text>
<text x="260.4" y="135.5">J5</text>
<text x="33.1" y="143.1">J1</text>
<text x="104" y="143.1">Q6</text>
<text x="151" y="143.1">+12V</text>
<text x="161.9" y="143.1">FB3</text>
<text x="181" y="143.1">+12VA</text>
<text x="237.5" y="142.1">D6</text>
<text x="250" y="138">XT60</text>
<text x="258.5" y="138">EXTERNAL LOAD</text>
<text x="22.8" y="145.6">XT30</text>
<text x="31.3" y="145.6">POWER SUPPLY</text>
<text x="97.6" y="145.6">DMP10H4D2S-7</text>
<text x="100.9" y="148.3">S</text>
<text x="108.5" y="148.3">D</text>
<text x="156.6" y="145.6">GZ1608D601TF</text>
<text x="225.1" y="144.1">SMAJ70A-13-F</text>
<text x="52.1" y="152">D3</text>
<text x="52.1" y="154.5">SMAJ51A</text>
<text x="90.7" y="155">100k</text>
<text x="105.2" y="155.7" transform="rotate(-90 105.2 155.7)">G</text>
<text x="118.1" y="153.3">C2</text>
<text x="118.1" y="155.8">1u</text>
<text x="128.3" y="153.3">C3</text>
<text x="128.3" y="155.8">470n</text>
<text x="138.4" y="153.3">C4</text>
<text x="138.4" y="155.8">100n</text>
<text x="148.6" y="153.3">C5</text>
<text x="148.6" y="155.8">10n</text>
<text x="175.3" y="152">C90</text>
<text x="175.3" y="154.5">22u</text>
<text x="69.9" y="158.1">50k</text>
<text x="77.5" y="158.1">100k</text>
<text x="240.5" y="157.1">GND</text>
<text x="51.3" y="164.7">GND</text>
<text x="99.3" y="162.9">150k</text>
<text x="105.2" y="167.1" transform="rotate(-90 105.2 167.1)">D</text>
<text x="128.8" y="167.2">GND</text>
<text x="170.7" y="162.2">GND</text>
<text x="98.3" y="169.9">G</text>
<text x="109.2" y="172.3">T2N7002AK,LM</text>
<text x="109.2" y="169.8">Q5</text>
<text x="61" y="177.4">C1</text>
<text x="61" y="179.9">1n</text>
<text x="68.8" y="179.7">12k2</text>
<text x="84.1" y="177.9">TL432BQDBZR</text>
<text x="84.3" y="176.1">U2</text>
<text x="90.4" y="175.1">50k</text>
<text x="105.2" y="174.7" transform="rotate(-90 105.2 174.7)">S</text>
<text x="80.5" y="183.7">GND</text>
<text x="103.4" y="183.7">GND</text>
<text x="56.4" y="187.6">GND</text>
<text x="72.9" y="187.6">GND</text>
</g>
<g font-size="1.8" fill="#725600">
<text x="62.4" y="26.3">TMS</text>
<text x="62.4" y="28.8">TCLK</text>
<text x="62.4" y="31.3">TDO</text>
<text x="62.4" y="33.9">TDI</text>
<text x="62.4" y="36.4">nRST</text>
<text x="272" y="45.3">D_P</text>
<text x="272" y="50.4">D_N</text>
<text x="98" y="59.3">Tach</text>
<text x="98" y="61.8">Fan_PWM</text>
<text x="241.5" y="97.4">VBAT+</text>
<text x="241.5" y="105">VBAT-</text>
<text x="48.4" y="117.7">MasterFan</text>
<text x="228.1" y="139.3">ManualLoad+</text>
<text x="228.1" y="146.9">ManualLoad-</text>
</g>
<g font-size="1.8" fill="#a90000">
<text x="177.7" y="36.6">B9</text>
<text x="177.7" y="39.1">B4</text>
<text x="200.7" y="36.6">A4</text>
<text x="200.7" y="39.1">A9</text>
<text x="226" y="41.4">10</text>
<text x="246.9" y="41.4">7</text>
<text x="177.7" y="45.5">B5</text>
<text x="177.8" y="42.9">A5</text>
<text x="200.7" y="42.9">A6</text>
<text x="226.6" y="46.4">1</text>
<text x="246.9" y="46.4">4</text>
<text x="177.7" y="49.3">B8</text>
<text x="177.8" y="51.8">A8</text>
<text x="200.6" y="51.8">B7</text>
<text x="200.7" y="49.3">A7</text>
<text x="226.6" y="51.5">2</text>
<text x="246.9" y="51.5">5</text>
<text x="56.4" y="55.6">5</text>
<text x="56.4" y="58.2">6</text>
<text x="62.2" y="55.6">2</text>
<text x="62.2" y="58.2">3</text>
<text x="177.1" y="55.6">B12</text>
<text x="177.7" y="58.2">B1</text>
<text x="200.1" y="58.2">A12</text>
<text x="200.7" y="55.6">A1</text>
<text x="226.6" y="56.6">9</text>
<text x="239.5" y="57.9" transform="rotate(-90 239.5 57.9)">3</text>
<text x="246.9" y="56.6">6</text>
<text x="62.2" y="60.7">4</text>
<text x="62.2" y="63.2">1</text>
<text x="73.4" y="61.7" transform="rotate(-90 73.4 61.7)">1</text>
<text x="78.5" y="61.7" transform="rotate(-90 78.5 61.7)">2</text>
<text x="186.4" y="61.7" transform="rotate(-90 186.4 61.7)">0</text>
<text x="189" y="61.7" transform="rotate(-90 189 61.7)">1</text>
<text x="194.1" y="61.7" transform="rotate(-90 194.1 61.7)">3</text>
<text x="75.9" y="69.3" transform="rotate(-90 75.9 69.3)">3</text>
<text x="43.1" y="93.7">4</text>
<text x="105.3" y="93.7">4</text>
<text x="37.4" y="101.3">5</text>
<text x="37.4" y="98.8">6</text>
<text x="43.1" y="101.3">1</text>
<text x="43.1" y="98.8">2</text>
<text x="43.1" y="96.3">3</text>
<text x="105.3" y="101.3">1</text>
<text x="105.3" y="98.8">2</text>
<text x="105.3" y="96.3">3</text>
<text x="111.1" y="101.3">6</text>
<text x="111.1" y="98.8">5</text>
<text x="222.1" y="101.3">N</text>
<text x="222.1" y="98.8">P</text>
<text x="221.6" y="106.4">S2</text>
<text x="221.6" y="103.9">S1</text>
<text x="257.7" y="143.3">N</text>
<text x="257.7" y="140.7">P</text>
<text x="36.7" y="148.3">P</text>
<text x="257.1" y="148.3">S2</text>
<text x="257.1" y="145.8">S1</text>
<text x="36.2" y="156">S2</text>
<text x="36.2" y="153.4">S1</text>
<text x="36.7" y="150.9">N</text>
</g>
<g font-size="1.8" fill="#009600">
<text x="200.6" y="45.5">B6</text>
<text x="191.5" y="61.7" transform="rotate(-90 191.5 61.7)">2</text>
</g>
<g font-size="1.8" fill="#0f0f0f">
<text x="210.8" y="44.1">D+</text>
<text x="252.7" y="44.1">DT_P</text>
<text x="210.8" y="49.2">D-</text>
<text x="252.7" y="49.2">DT_N</text>
</g>
<g font-size="1.8" fill="#840084">
<text x="210.8" y="46.6">USB_DIFF</text>
<text x="252.7" y="46.6">USB_DIFF</text>
<text x="210.8" y="51.7">USB_DIFF</text>
<text x="252.7" y="51.7">USB_DIFF</text>
</g>
<g font-size="1.8" fill="#0000c2">
<text x="257.3" y="98.6">70</text>
<text x="257.3" y="100.7">77.8-86.0</text>
<text x="260.9" y="98.6">VWM</text>
<text x="268.5" y="100.7">VBR</text>
<text x="257.3" y="102.7">113</text>
<text x="262.1" y="102.7">VC</text>
<text x="48.5" y="142.1">51V</text>
<text x="53.2" y="142.1">VRWM</text>
<text x="92.5" y="140.1">OVLO @ ~12.67V</text>
<text x="109.8" y="140.1">-</text>
<text x="112.6" y="140.1">PMOS CUTOFF</text>
<text x="156" y="139.3">600ohm</text>
<text x="164.7" y="139.3">@ 100MHz</text>
<text x="212.9" y="139">70</text>
<text x="212.9" y="141.1">77.8-86.0</text>
<text x="212.9" y="143.1">113</text>
<text x="216.4" y="139">VWM</text>
<text x="217.7" y="143.1">VC</text>
<text x="224.1" y="141.1">VBR</text>
<text x="48.5" y="144.1">56.7V</text>
<text x="48.5" y="146.2">82.4V</text>
<text x="55" y="144.1">VBR</text>
<text x="55" y="146.2">VC</text>
</g>
<g font-size="1.4" fill="#a90000">
<text x="51" y="27.7">03</text>
<text x="51" y="25.1">01</text>
<text x="58.6" y="27.7">04</text>
<text x="58.6" y="25.1">02</text>
<text x="51" y="35.3">09</text>
<text x="51" y="32.8">07</text>
<text x="51" y="30.2">05</text>
<text x="58.6" y="35.3">10</text>
<text x="58.6" y="32.8">08</text>
<text x="58.6" y="30.2">06</text>
</g>
<g font-size="1.4" fill="#006464">
<text x="261.3" y="40.1">R18</text>
<text x="172.4" y="42.1">R16</text>
<text x="172.6" y="49.8">R17</text>
<text x="261.3" y="52.3">R19</text>
<text x="88.9" y="54.1">R15</text>
<text x="66.2" y="92.7">R51</text>
<text x="81.4" y="92.7">R66</text>
<text x="63.6" y="113">R84</text>
<text x="235.9" y="116.3">R70</text>
<text x="69.8" y="155.7">R9</text>
<text x="77.4" y="155.7">R11</text>
<text x="90.9" y="153.1">R12</text>
<text x="99.5" y="161">R14</text>
<text x="90.6" y="173.2">R13</text>
<text x="69.8" y="177.3">R10</text>
</g>
</svg>
